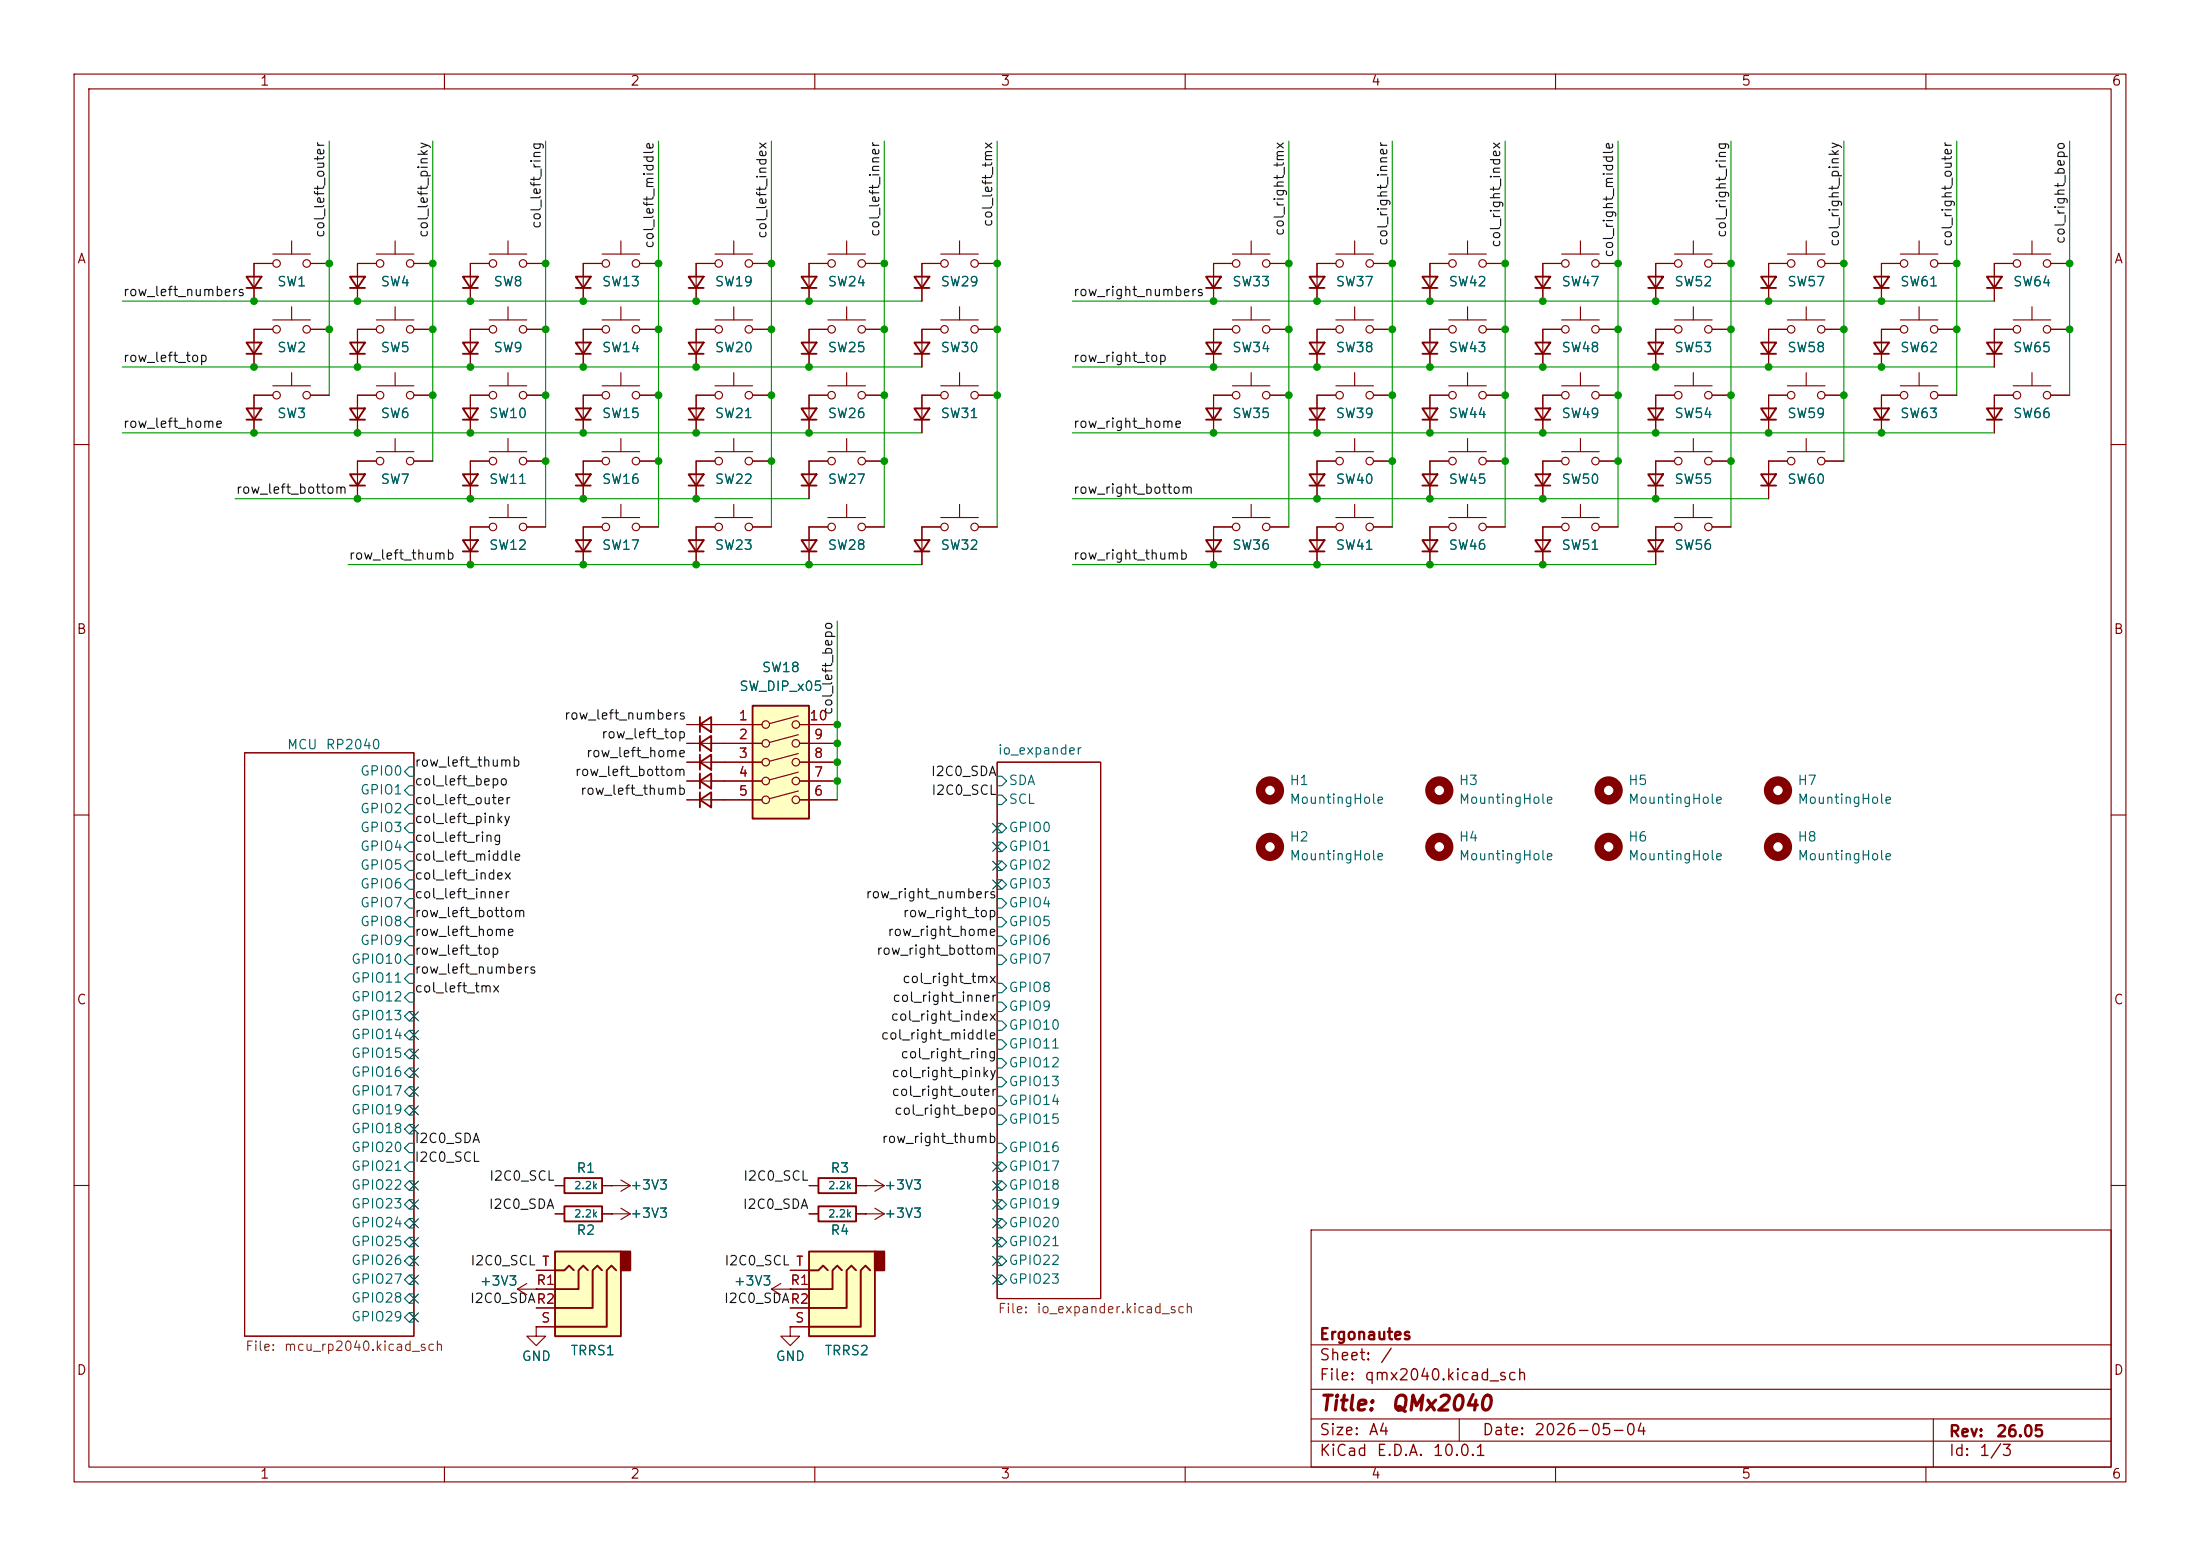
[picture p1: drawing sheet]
<svg xmlns="http://www.w3.org/2000/svg" width="297mm" height="210mm" viewBox="0 0 297 210" stroke-linecap="round" stroke-linejoin="round" font-family="sans-serif">
<g fill="none" stroke="#840000" stroke-width=".15">
<path d="M10 10h277v190h-277zM12 12h273v186h-273zM60 10v2M110 10v2M160 10v2M210 10v2M260 10v2M166.4 34.3h5M166.4 35.6h-2.6v5M168.9 32.5v1.8M171.4 35.6h2.6M180.3 35.6h-2.5v5"/>
<path d="M180.3 34.3h5.1M182.9 32.5v1.8M185.4 35.6h2.6M195.6 34.3h5.1M195.6 35.6h-2.6v5M198.1 32.5v1.8M200.7 35.6h2.5M210.8 35.6h-2.5v5M210.8 34.3h5.1M213.4 32.5v1.8M215.9 35.6h2.5M226.1 35.6h-2.6v5"/>
<path d="M226.1 34.3h5M228.6 32.5v1.8M231.1 35.6h2.6M238.8 35.6v5M254 35.6v5M269.2 35.6v5M34.3 44.5h2.5M36.8 43.2h5.1M36.8 52.1h5.1M36.8 53.3h-2.5v5.1M39.4 41.4v1.8M39.4 50.3v1.8"/>
<path d="M41.9 44.5h2.5M41.9 53.3h2.5M166.4 43.2h5M166.4 44.5h-2.6v5M168.9 41.4v1.8M171.4 44.5h2.6M180.3 44.5h-2.5v5M180.3 43.2h5.1M182.9 41.4v1.8M185.4 44.5h2.6M195.6 43.2h5.1M195.6 44.5h-2.6v5"/>
<path d="M198.1 41.4v1.8M200.7 44.5h2.5M208.3 53.3h2.5M210.8 44.5h-2.5v5M210.8 43.2h5.1M210.8 52.1h5.1M213.4 41.4v1.8M213.4 50.3v1.8M213.4 59.2v1.8M215.9 44.5h2.5M215.9 53.3h2.5M226.1 44.5h-2.6v5"/>
<path d="M226.1 53.3h-2.6v5.1M226.1 43.2h5M226.1 52.1h5M228.6 41.4v1.8M228.6 50.3v1.8M228.6 59.2v1.8M231.1 44.5h2.6M231.1 53.3h2.6M241.3 44.5h-2.5v5M241.3 53.3h-2.5v5.1M241.3 43.2h5.1M241.3 52.1h5.1"/>
<path d="M243.8 41.4v1.8M243.8 50.3v1.8M243.8 59.2v1.8M246.4 44.5h2.5M246.4 53.3h2.5M256.5 43.2h5.1M256.5 44.5h-2.5v5M256.5 52.1h5.1M256.5 53.3h-2.5v5.1M259.1 41.4v1.8M259.1 50.3v1.8M261.6 44.5h2.6"/>
<path d="M261.6 53.3h2.6M271.8 43.2h5.1M271.8 44.5h-2.6v5M271.8 52.1h5.1M271.8 53.3h-2.6v5.1M274.3 41.4v1.8M274.3 50.3v1.8M276.9 44.5h2.5M276.9 53.3h2.5M10 60h2M210.8 62.2h-2.5v5.1M210.8 71.1h-2.5v5.1"/>
<path d="M210.8 69.9h5.1M210.8 61h5.1M213.4 68.1v1.8M215.9 71.1h2.5M215.9 62.2h2.5M226.1 62.2h-2.6v5.1M226.1 71.1h-2.6v5.1M226.1 69.9h5M226.1 61h5M228.6 68.1v1.8M231.1 71.1h2.6M231.1 62.2h2.6"/>
<path d="M241.3 61h5.1M241.3 62.2h-2.5v5.1M246.4 62.2h2.5M285 60h2M10 110h2M33 101.6h22.9v78.7h-22.9zM92.7 105.4h5.1M134.6 102.9h14v72.4h-14zM285 110h2M83.8 159.3l1.3 .7M118.1 159.3l1.3 .7M10 160h2"/>
<path d="M74.9 160h1.3M74.9 163.8h1.3M81.3 160h3.8M81.3 163.8h3.8M82.5 160h.1M82.5 163.8h.1M83.8 163.1l1.3 .7M85.1 160l-1.3 .8M85.1 163.8l-1.3 .8M106.7 179.1v1.2h1.2l-1.2 1.3-1.3-1.3h1.3M106.7 179.1h.1M116.8 163.8h.1"/>
<path d="M116.8 160h.1M116.8 160h2.6M116.8 163.8h2.6M118.1 163.1l1.3 .7M119.4 163.8l-1.3 .8M119.4 160l-1.3 .8M177 166h108v32h-108zM285 160h2M60 198v2M110 198v2M160 198v2M177 194.5h108"/>
<path d="M177 191.5h108M177 187.5h108M177 181.5h108M197 191.5v3M210 198v2M260 198v2M261 191.5v6.5"/>
<circle cx="166.9" cy="35.6" r=".51"/>
<circle cx="170.9" cy="35.6" r=".51"/>
<circle cx="180.8" cy="35.6" r=".51"/>
<circle cx="184.9" cy="35.6" r=".51"/>
<circle cx="196.1" cy="35.6" r=".51"/>
<circle cx="200.2" cy="35.6" r=".51"/>
<circle cx="211.3" cy="35.6" r=".51"/>
<circle cx="215.4" cy="35.6" r=".51"/>
<circle cx="226.6" cy="35.6" r=".51"/>
<circle cx="230.6" cy="35.6" r=".51"/>
<circle cx="37.3" cy="44.5" r=".51"/>
<circle cx="37.3" cy="53.3" r=".51"/>
<circle cx="41.4" cy="44.5" r=".51"/>
<circle cx="41.4" cy="53.3" r=".51"/>
<circle cx="166.9" cy="44.5" r=".51"/>
<circle cx="170.9" cy="44.5" r=".51"/>
<circle cx="180.8" cy="44.5" r=".51"/>
<circle cx="184.9" cy="44.5" r=".51"/>
<circle cx="196.1" cy="44.5" r=".51"/>
<circle cx="200.2" cy="44.5" r=".51"/>
<circle cx="211.3" cy="53.3" r=".51"/>
<circle cx="211.3" cy="44.5" r=".51"/>
<circle cx="215.4" cy="44.5" r=".51"/>
<circle cx="215.4" cy="53.3" r=".51"/>
<circle cx="226.6" cy="44.5" r=".51"/>
<circle cx="226.6" cy="53.3" r=".51"/>
<circle cx="230.6" cy="44.5" r=".51"/>
<circle cx="230.6" cy="53.3" r=".51"/>
<circle cx="241.8" cy="53.3" r=".51"/>
<circle cx="241.8" cy="44.5" r=".51"/>
<circle cx="245.9" cy="53.3" r=".51"/>
<circle cx="245.9" cy="44.5" r=".51"/>
<circle cx="257" cy="53.3" r=".51"/>
<circle cx="257" cy="44.5" r=".51"/>
<circle cx="261.1" cy="53.3" r=".51"/>
<circle cx="261.1" cy="44.5" r=".51"/>
<circle cx="272.3" cy="53.3" r=".51"/>
<circle cx="272.3" cy="44.5" r=".51"/>
<circle cx="276.4" cy="53.3" r=".51"/>
<circle cx="276.4" cy="44.5" r=".51"/>
<circle cx="211.3" cy="71.1" r=".51"/>
<circle cx="211.3" cy="62.2" r=".51"/>
<circle cx="215.4" cy="71.1" r=".51"/>
<circle cx="215.4" cy="62.2" r=".51"/>
<circle cx="226.6" cy="71.1" r=".51"/>
<circle cx="226.6" cy="62.2" r=".51"/>
<circle cx="230.6" cy="62.2" r=".51"/>
<circle cx="230.6" cy="71.1" r=".51"/>
<circle cx="241.8" cy="62.2" r=".51"/>
<circle cx="245.9" cy="62.2" r=".51"/>
</g>
<g fill="none" stroke="#006464" stroke-width=".15">
<path d="M54.6 106.7l.6-.7h.7v1.3h-.7zM55.2 103.5h.7v1.3h-.7l-.6-.7zM55.2 108.6h.7v1.3h-.7l-.6-.7zM55.2 116.2h.7v1.3h-.7l-.6-.7zM55.2 118.7h.7v1.3h-.7l-.6-.6zM55.2 113.7h.7v1.2h-.7l-.6-.6zM55.2 111.1h.7v1.3h-.7l-.6-.6zM134.6 111.1h.7l.6 .7-.6 .6h-.7zM134.6 118.7h.7l.6 .7-.6 .6h-.7zM134.6 107.3h.7l.6 .7-.6 .6h-.7zM134.6 104.8h.7l.6 .6-.6 .6h-.7zM134.6 116.2h.7l.6 .6-.6 .7h-.7z"/>
<path d="M134.6 113.7h.7l.6 .6-.6 .6h-.7zM54.6 124.5l.6-.7h.7v1.3h-.7zM55.2 139.1h.7v1.2h-.7l-.6-.6zM55.2 131.4h.7v1.3h-.7l-.6-.6zM55.2 128.9h.7v1.3h-.7l-.6-.7zM55.2 126.4h.7v1.2h-.7l-.6-.6zM55.2 136.5h.7v1.3h-.7l-.6-.6zM55.2 134h.7v1.3h-.7l-.6-.7zM55.2 121.3h.7v1.3h-.7l-.6-.7zM134.6 132.7h.7l.6 .7-.6 .6h-.7zM134.6 128.9h.7l.6 .6-.6 .7h-.7zM134.6 135.3h.7l.6 .6-.6 .6h-.7z"/>
<path d="M134.6 121.3h.7l.6 .6-.6 .7h-.7zM134.6 137.8h.7l.6 .6-.6 .7h-.7zM134.6 123.8h.7l.6 .7-.6 .6h-.7zM134.6 126.4h.7l.6 .6-.6 .6h-.7zM55.2 159.4h.7v1.3h-.7l-.6-.7zM55.2 156.8h.7v1.3h-.7l-.6-.6zM55.2 141.6h.7v1.3h-.7l-.6-.7zM55.2 149.2h.7v1.3h-.7l-.6-.6zM55.2 154.3h.7v1.3h-.7l-.6-.7zM55.2 144.1h.7v1.3h-.7l-.6-.6zM55.2 146.7h.7v1.3h-.7l-.6-.7zM55.2 151.8h.7v1.2h-.7l-.6-.6z"/>
<path d="M134.6 148h.7l.6 .6-.6 .6h-.7zM134.6 150.5h.7l.6 .6-.6 .7h-.7zM134.6 159.4h.7l.6 .6-.6 .7h-.7zM134.6 142.9h.7l.6 .6-.6 .6h-.7zM134.6 140.3h.7l.6 .7-.6 .6h-.7zM134.6 154.3h.7l.6 .6-.6 .7h-.7zM134.6 145.4h.7l.6 .7-.6 .6h-.7zM134.6 156.8h.7l.6 .7-.6 .6h-.7zM55.2 172.1h.7v1.3h-.7l-.6-.7zM55.2 161.9h.7v1.3h-.7l-.6-.6zM55.2 174.6h.7v1.3h-.7l-.6-.6zM55.2 164.5h.7v1.2h-.7l-.6-.6z"/>
<path d="M55.2 169.5h.7v1.3h-.7l-.6-.6zM55.2 177.2h.7v1.2h-.7l-.6-.6zM55.2 167h.7v1.3h-.7l-.6-.7zM134.6 161.9h.7l.6 .7-.6 .6h-.7zM134.6 169.5h.7l.6 .7-.6 .6h-.7zM134.6 164.5h.7l.6 .6-.6 .6h-.7zM134.6 167h.7l.6 .6-.6 .7h-.7zM134.6 172.1h.7l.6 .6-.6 .7h-.7z"/>
</g>
<g fill="none" stroke="#840000" stroke-width=".25">
<path d="M162.8 37.3h2l-1 1.6zM162.8 38.9h2M176.8 37.3h2l-1 1.6zM176.8 38.9h2M192 37.3h2.1l-1.1 1.6zM192 38.9h2.1M207.3 37.3h2l-1 1.6zM207.3 38.9h2M222.5 37.3h2l-1 1.6zM222.5 38.9h2M237.7 37.3h2.1l-1 1.6zM237.7 38.9h2.1"/>
<path d="M253 37.3h2l-1 1.6zM253 38.9h2M268.2 37.3h2.1l-1.1 1.6zM268.2 38.9h2.1M33.3 55.1h2l-1 1.5zM33.3 56.6h2M162.8 46.2h2l-1 1.6zM162.8 47.8h2M176.8 46.2h2l-1 1.6zM176.8 47.8h2M192 46.2h2.1l-1.1 1.6zM192 47.8h2.1"/>
<path d="M207.3 46.2h2l-1 1.6zM207.3 47.8h2M222.5 55.1h2l-1 1.5zM222.5 46.2h2l-1 1.6zM222.5 47.8h2M222.5 56.6h2M237.7 46.2h2.1l-1 1.6zM237.7 55.1h2.1l-1 1.5zM237.7 47.8h2.1M237.7 56.6h2.1M253 46.2h2l-1 1.6zM253 55.1h2l-1 1.5z"/>
<path d="M253 47.8h2M253 56.6h2M268.2 46.2h2.1l-1.1 1.6zM268.2 55.1h2.1l-1.1 1.5zM268.2 47.8h2.1M268.2 56.6h2.1M207.3 72.9h2l-1 1.5zM207.3 64h2l-1 1.5zM207.3 65.5h2M207.3 74.4h2M222.5 64h2l-1 1.5zM222.5 72.9h2l-1 1.5z"/>
<path d="M222.5 65.5h2M222.5 74.4h2M237.7 64h2.1l-1 1.5zM237.7 65.5h2.1M94.5 105.4l1.5-1v2zM94.5 104.4v2M76.2 159h5.1v2h-5.1zM76.2 162.8h5.1v2h-5.1z"/>
</g>
<g fill="none" stroke="#840000" stroke-width="1.3">
<circle cx="217.2" cy="106.7" r="1.27"/>
<circle cx="217.2" cy="114.3" r="1.27"/>
<circle cx="240" cy="114.3" r="1.27"/>
<circle cx="240" cy="106.7" r="1.27"/>
</g>
<path d="M109.2 168.9h8.9v11.4h-8.9z" fill="#ffffc2"/>
<path d="M118.1 168.9h1.3v2.6h-1.3z" fill="#840000" stroke="#840000" stroke-width=".25"/>
<g fill="none" stroke="#840000" stroke-width=".25">
<path d="M94.5 97.8l1.5-1v2zM94.5 96.8v2M94.5 102.9l1.5-1v2zM94.5 108l1.5-1.1v2.1zM94.5 101.9v2M94.5 106.9v2.1M110.5 159h5.1v2h-5.1zM109.2 168.9h8.9v11.4h-8.9zM109.2 171.5h1.3l.6-.7 .7 .7M110.5 162.8h5.1v2h-5.1zM113.7 171.5l-.7-.7-.6 .7v2.5h-3.2M115.6 171.5l-.7-.7-.6 .7v5h-5.1"/>
<path d="M117.5 171.5l-.7-.7-.6 .7v7.6h-7"/>
</g>
<g fill="none" stroke="#840000" stroke-width=".15">
<path d="M92.7 97.8h5.1M92.7 102.9h5.1M92.7 108h5.1M72.4 179.1v1.2h1.3l-1.3 1.3-1.3-1.3h1.3M72.4 179.1h.1M104.1 174h5.1M104.1 174l1.3 .8M105.4 173.2l-1.3 .8M106.7 174h.1M106.7 176.5h2.5M106.7 179.1h2.5M106.7 171.5h2.5"/>
<path d="M109.2 163.8h1.3M109.2 160h1.3M115.6 163.8h1.2M115.6 160h1.2"/>
</g>
<path d="M101.6 95.3h7.6v15.2h-7.6z" fill="#ffffc2"/>
<g fill="none" stroke="#840000" stroke-width=".15">
<path d="M238.8 35.6h2.5M241.3 34.3h5.1M243.8 32.5v1.8M246.4 35.6h2.5M254 35.6h2.5M256.5 34.3h5.1M259.1 32.5v1.8M261.6 35.6h2.6M269.2 35.6h2.6M271.8 34.3h5.1M274.3 32.5v1.8M276.9 35.6h2.5"/>
<path d="M63.5 53.3h2.5M66 52.1h5.1M68.6 50.3v1.8M71.1 53.3h2.6M111.8 44.5h-2.6v5M111.8 53.3h-2.6v5.1M111.8 52.1h5M111.8 43.2h5M114.3 41.4v1.8M114.3 50.3v1.8M114.3 59.2v1.8M116.8 53.3h2.6"/>
<path d="M116.8 44.5h2.6M127 53.3h-2.5v5.1M127 52.1h5.1M129.5 50.3v1.8M132.1 53.3h2.5M166.4 52.1h5M166.4 53.3h-2.6v5.1M168.9 50.3v1.8M171.4 53.3h2.6M180.3 52.1h5.1M180.3 53.3h-2.5v5.1M182.9 50.3v1.8"/>
<path d="M182.9 59.2v1.8M185.4 53.3h2.6M195.6 52.1h5.1M195.6 53.3h-2.6v5.1M198.1 50.3v1.8M198.1 59.2v1.8M200.7 53.3h2.5M208.3 53.3v5.1M109.2 62.2h2.6M111.8 61h5M116.8 62.2h2.6M127 71.1h-2.5v5.1"/>
<path d="M127 69.9h5.1M129.5 68.1v1.8M132.1 71.1h2.5M166.4 69.9h5M166.4 71.1h-2.6v5.1M168.9 68.1v1.8M171.4 71.1h2.6M180.3 61h5.1M180.3 62.2h-2.5v5.1M180.3 69.9h5.1M180.3 71.1h-2.5v5.1M182.9 68.1v1.8"/>
<path d="M185.4 62.2h2.6M185.4 71.1h2.6M195.6 61h5.1M195.6 62.2h-2.6v5.1M195.6 69.9h5.1M195.6 71.1h-2.6v5.1M198.1 68.1v1.8M200.7 62.2h2.5M200.7 71.1h2.5M97.8 97.8h5.1M107.8 96.6l-3.9 1.1M107.8 99.2l-3.9 1"/>
<path d="M107.9 97.8h5.1M92.7 100.3h10.2M97.8 102.9h5.1M97.8 105.4h5.1M97.8 108h5.1M107.8 101.7l-3.9 1M107.8 104.2l-3.9 1.1M107.8 106.8l-3.9 1M107.9 100.3h5.1M107.9 102.9h5.1M107.9 105.4h5.1M107.9 108h5.1"/>
<circle cx="241.8" cy="35.6" r=".51"/>
<circle cx="245.9" cy="35.6" r=".51"/>
<circle cx="257" cy="35.6" r=".51"/>
<circle cx="261.1" cy="35.6" r=".51"/>
<circle cx="272.3" cy="35.6" r=".51"/>
<circle cx="276.4" cy="35.6" r=".51"/>
<circle cx="66.5" cy="53.3" r=".51"/>
<circle cx="70.6" cy="53.3" r=".51"/>
<circle cx="112.3" cy="44.5" r=".51"/>
<circle cx="112.3" cy="53.3" r=".51"/>
<circle cx="116.3" cy="44.5" r=".51"/>
<circle cx="116.3" cy="53.3" r=".51"/>
<circle cx="127.5" cy="53.3" r=".51"/>
<circle cx="131.6" cy="53.3" r=".51"/>
<circle cx="166.9" cy="53.3" r=".51"/>
<circle cx="170.9" cy="53.3" r=".51"/>
<circle cx="180.8" cy="53.3" r=".51"/>
<circle cx="184.9" cy="53.3" r=".51"/>
<circle cx="196.1" cy="53.3" r=".51"/>
<circle cx="200.2" cy="53.3" r=".51"/>
<circle cx="112.3" cy="62.2" r=".51"/>
<circle cx="116.3" cy="62.2" r=".51"/>
<circle cx="127.5" cy="71.1" r=".51"/>
<circle cx="131.6" cy="71.1" r=".51"/>
<circle cx="166.9" cy="71.1" r=".51"/>
<circle cx="170.9" cy="71.1" r=".51"/>
<circle cx="180.8" cy="62.2" r=".51"/>
<circle cx="180.8" cy="71.1" r=".51"/>
<circle cx="184.9" cy="62.2" r=".51"/>
<circle cx="184.9" cy="71.1" r=".51"/>
<circle cx="196.1" cy="62.2" r=".51"/>
<circle cx="196.1" cy="71.1" r=".51"/>
<circle cx="200.2" cy="71.1" r=".51"/>
<circle cx="200.2" cy="62.2" r=".51"/>
<circle cx="103.4" cy="97.8" r=".51"/>
<circle cx="107.4" cy="97.8" r=".51"/>
<circle cx="103.4" cy="105.4" r=".51"/>
<circle cx="103.4" cy="100.3" r=".51"/>
<circle cx="103.4" cy="108" r=".51"/>
<circle cx="103.4" cy="102.9" r=".51"/>
<circle cx="107.4" cy="102.9" r=".51"/>
<circle cx="107.4" cy="105.4" r=".51"/>
<circle cx="107.4" cy="108" r=".51"/>
<circle cx="107.4" cy="100.3" r=".51"/>
</g>
<g fill="none" stroke="#840000" stroke-width=".25">
<path d="M108.2 55.1h2l-1 1.5zM108.2 46.2h2l-1 1.6zM108.2 56.6h2M108.2 47.8h2M123.4 55.1h2.1l-1 1.5zM123.4 56.6h2.1M162.8 55.1h2l-1 1.5zM162.8 56.6h2M176.8 55.1h2l-1 1.5zM176.8 56.6h2M192 55.1h2.1l-1.1 1.5zM192 56.6h2.1"/>
<path d="M207.3 55.1h2l-1 1.5zM207.3 56.6h2M123.4 72.9h2.1l-1 1.5zM123.4 74.4h2.1M162.8 72.9h2l-1 1.5zM162.8 74.4h2M176.8 64h2l-1 1.5zM176.8 72.9h2l-1 1.5zM176.8 74.4h2M176.8 65.5h2M192 64h2.1l-1.1 1.5zM192 72.9h2.1l-1.1 1.5z"/>
<path d="M192 74.4h2.1M192 65.5h2.1M94.5 99.3v2M101.6 95.3h7.6v15.2h-7.6zM94.5 100.3l1.5-1v2z"/>
</g>
<g fill="none" stroke="#840000" stroke-width="1.3">
<circle cx="171.4" cy="114.3" r="1.27"/>
<circle cx="171.4" cy="106.7" r="1.27"/>
<circle cx="194.3" cy="106.7" r="1.27"/>
<circle cx="194.3" cy="114.3" r="1.27"/>
</g>
<path d="M74.9 168.9h8.9v11.4h-8.9z" fill="#ffffc2"/>
<path d="M83.8 168.9h1.3v2.6h-1.3z" fill="#840000" stroke="#840000" stroke-width=".25"/>
<g fill="none" stroke="#840000" stroke-width=".25">
<path d="M33.3 37.3h2l-1 1.6zM33.3 38.9h2M47.2 37.3h2.1l-1 1.6zM47.2 38.9h2.1M62.5 37.3h2l-1 1.6zM62.5 38.9h2M77.7 37.3h2.1l-1.1 1.6zM77.7 38.9h2.1M93 37.3h2l-1 1.6zM93 38.9h2M108.2 37.3h2l-1 1.6zM108.2 38.9h2"/>
<path d="M123.4 37.3h2.1l-1 1.6zM123.4 38.9h2.1M33.3 46.2h2l-1 1.6zM33.3 47.8h2M47.2 46.2h2.1l-1 1.6zM47.2 55.1h2.1l-1 1.5zM47.2 47.8h2.1M47.2 56.6h2.1M62.5 46.2h2l-1 1.6zM62.5 55.1h2l-1 1.5zM62.5 47.8h2M62.5 56.6h2"/>
<path d="M77.7 55.1h2.1l-1.1 1.5zM77.7 46.2h2.1l-1.1 1.6zM77.7 47.8h2.1M77.7 56.6h2.1M93 55.1h2l-1 1.5zM93 46.2h2l-1 1.6zM93 47.8h2M93 56.6h2M123.4 46.2h2.1l-1 1.6zM123.4 47.8h2.1M47.2 64h2.1l-1 1.5zM47.2 65.5h2.1"/>
<path d="M62.5 72.9h2l-1 1.5zM62.5 64h2l-1 1.5zM62.5 74.4h2M62.5 65.5h2M77.7 72.9h2.1l-1.1 1.5zM77.7 64h2.1l-1.1 1.5zM77.7 74.4h2.1M77.7 65.5h2.1M93 64h2l-1 1.5zM93 72.9h2l-1 1.5zM93 74.4h2M93 65.5h2"/>
<path d="M108.2 72.9h2l-1 1.5zM108.2 64h2l-1 1.5zM108.2 74.4h2M108.2 65.5h2M74.9 168.9h8.9v11.4h-8.9zM74.9 171.5h1.3l.6-.7 .7 .7M79.4 171.5l-.7-.7-.6 .7v2.5h-3.2M81.3 171.5l-.7-.7-.6 .7v5h-5.1M83.2 171.5l-.7-.7-.6 .7v7.6h-7"/>
</g>
<g fill="none" stroke="#840000" stroke-width=".15">
<path d="M36.8 34.3h5.1M36.8 35.6h-2.5v5M39.4 32.5v1.8M41.9 35.6h2.5M50.8 35.6h-2.5v5M50.8 34.3h5.1M53.3 32.5v1.8M55.9 35.6h2.5M66 35.6h-2.5v5M66 34.3h5.1M68.6 32.5v1.8M71.1 35.6h2.6"/>
<path d="M81.3 34.3h5.1M81.3 35.6h-2.6v5M83.8 32.5v1.8M86.4 35.6h2.5M96.5 34.3h5.1M96.5 35.6h-2.5v5M99.1 32.5v1.8M101.6 35.6h2.5M111.8 34.3h5M111.8 35.6h-2.6v5M114.3 32.5v1.8M116.8 35.6h2.6"/>
<path d="M127 34.3h5.1M127 35.6h-2.5v5M129.5 32.5v1.8M132.1 35.6h2.5M163.8 38.9v1.7M166.4 35.6h-2.6v1.7M171.4 35.6h2.6M177.8 38.9v1.7M180.3 35.6h-2.5v1.7M185.4 35.6h2.6M193 38.9v1.7M195.6 35.6h-2.6v1.7"/>
<path d="M200.7 35.6h2.5M208.3 38.9v1.7M210.8 35.6h-2.5v1.7M215.9 35.6h2.5M223.5 38.9v1.7M226.1 35.6h-2.6v1.7M231.1 35.6h2.6M238.8 38.9v1.7M241.3 35.6h-2.5v1.7M246.4 35.6h2.5M254 38.9v1.7M256.5 35.6h-2.5v1.7"/>
<path d="M261.6 35.6h2.6M269.2 38.9v1.7M271.8 35.6h-2.6v1.7M276.9 35.6h2.5M34.3 56.6v1.8M36.8 53.3h-2.5v1.8M36.8 44.5h-2.5v5M41.9 53.3h2.5M41.9 44.5h2.5M50.8 52.1h5.1M50.8 53.3h-2.5v5.1M50.8 43.2h5.1"/>
<path d="M50.8 44.5h-2.5v5M53.3 41.4v1.8M53.3 50.3v1.8M53.3 59.2v1.8M55.9 53.3h2.5M55.9 44.5h2.5M66 53.3h-2.5v5.1M66 43.2h5.1M66 44.5h-2.5v5M68.6 41.4v1.8M68.6 59.2v1.8M71.1 53.3h2.6"/>
<path d="M71.1 44.5h2.6M81.3 52.1h5.1M81.3 53.3h-2.6v5.1M81.3 43.2h5.1M81.3 44.5h-2.6v5M83.8 41.4v1.8M83.8 50.3v1.8M83.8 59.2v1.8M86.4 53.3h2.5M86.4 44.5h2.5M96.5 52.1h5.1M96.5 53.3h-2.5v5.1"/>
<path d="M96.5 43.2h5.1M96.5 44.5h-2.5v5M99.1 41.4v1.8M99.1 50.3v1.8M99.1 59.2v1.8M101.6 53.3h2.5M101.6 44.5h2.5M109.2 47.8v1.7M109.2 56.6v1.8M111.8 53.3h-2.6v1.8M111.8 44.5h-2.6v1.7M116.8 53.3h2.6"/>
<path d="M116.8 44.5h2.6M124.5 56.6v1.8M127 53.3h-2.5v1.8M127 43.2h5.1M127 44.5h-2.5v5M129.5 41.4v1.8M132.1 53.3h2.5M132.1 44.5h2.5M163.8 47.8v1.7M163.8 56.6v1.8M166.4 53.3h-2.6v1.8M166.4 44.5h-2.6v1.7"/>
<path d="M171.4 53.3h2.6M171.4 44.5h2.6M177.8 47.8v1.7M177.8 56.6v1.8M180.3 53.3h-2.5v1.8M180.3 44.5h-2.5v1.7M185.4 53.3h2.6M185.4 44.5h2.6M193 47.8v1.7M193 56.6v1.8M195.6 53.3h-2.6v1.8M195.6 44.5h-2.6v1.7"/>
<path d="M200.7 53.3h2.5M200.7 44.5h2.5M208.3 47.8v1.7M208.3 56.6v1.8M210.8 53.3h-2.5v1.8M210.8 44.5h-2.5v1.7M215.9 53.3h2.5M215.9 44.5h2.5M223.5 47.8v1.7M223.5 56.6v1.8M226.1 53.3h-2.6v1.8M226.1 44.5h-2.6v1.7"/>
<path d="M231.1 53.3h2.6M231.1 44.5h2.6M238.8 47.8v1.7M238.8 56.6v1.8M241.3 53.3h-2.5v1.8M241.3 44.5h-2.5v1.7M246.4 53.3h2.5M246.4 44.5h2.5M254 47.8v1.7M254 56.6v1.8M256.5 53.3h-2.5v1.8M256.5 44.5h-2.5v1.7"/>
<path d="M261.6 53.3h2.6M261.6 44.5h2.6M269.2 47.8v1.7M269.2 56.6v1.8M271.8 53.3h-2.6v1.8M271.8 44.5h-2.6v1.7M276.9 53.3h2.5M276.9 44.5h2.5M50.8 61h5.1M50.8 62.2h-2.5v5.1M55.9 62.2h2.5M66 61h5.1"/>
<path d="M66 62.2h-2.5v5.1M66 69.9h5.1M66 71.1h-2.5v5.1M68.6 68.1v1.8M71.1 62.2h2.6M71.1 71.1h2.6M81.3 61h5.1M81.3 62.2h-2.6v5.1M81.3 69.9h5.1M81.3 71.1h-2.6v5.1M83.8 68.1v1.8M86.4 62.2h2.5"/>
<path d="M86.4 71.1h2.5M96.5 61h5.1M96.5 62.2h-2.5v5.1M96.5 69.9h5.1M96.5 71.1h-2.5v5.1M99.1 68.1v1.8M101.6 62.2h2.5M101.6 71.1h2.5M111.8 62.2h-2.6v5.1M111.8 69.9h5M111.8 71.1h-2.6v5.1M114.3 68.1v1.8"/>
<path d="M116.8 62.2h2.6M116.8 71.1h2.6M124.5 74.4v1.8M127 71.1h-2.5v1.8M132.1 71.1h2.5M163.8 74.4v1.8M166.4 71.1h-2.6v1.8M171.4 71.1h2.6M177.8 65.5v1.8M177.8 74.4v1.8M180.3 62.2h-2.5v1.8M180.3 71.1h-2.5v1.8"/>
<path d="M185.4 62.2h2.6M185.4 71.1h2.6M193 65.5v1.8M193 74.4v1.8M195.6 62.2h-2.6v1.8M195.6 71.1h-2.6v1.8M200.7 62.2h2.5M200.7 71.1h2.5M208.3 65.5v1.8M208.3 74.4v1.8M210.8 62.2h-2.5v1.8M210.8 71.1h-2.5v1.8"/>
<path d="M215.9 62.2h2.5M215.9 71.1h2.5M223.5 65.5v1.8M223.5 74.4v1.8M226.1 62.2h-2.6v1.8M226.1 71.1h-2.6v1.8M231.1 62.2h2.6M231.1 71.1h2.6M238.8 65.5v1.8M241.3 62.2h-2.5v1.8M246.4 62.2h2.5M92.7 97.8h1.8"/>
<path d="M96 97.8h6.9M107.9 97.8h5.1M92.7 102.9h1.8M92.7 105.4h1.8M92.7 108h1.8M92.7 100.3h1.8M96 102.9h6.9M96 105.4h6.9M96 108h6.9M96 100.3h6.9M107.9 102.9h5.1M107.9 105.4h5.1"/>
<path d="M107.9 108h5.1M107.9 100.3h5.1M69.8 174h5.1M69.8 174l1.3 .8M71.1 173.2l-1.3 .8M72.4 174h.1M72.4 179.1h.1M72.4 176.5h2.5M72.4 179.1h2.5M72.4 171.5h2.5M74.9 163.8h1.3M74.9 160h1.3"/>
<path d="M81.3 163.8h1.2M81.3 160h1.2M82.5 160h.1M82.5 163.8h.1M106.7 179.1h.1M106.7 174h.1M106.7 174h2.5M106.7 176.5h2.5M106.7 179.1h2.5M106.7 171.5h2.5M109.2 163.8h1.3M109.2 160h1.3"/>
<path d="M115.6 163.8h1.2M115.6 160h1.2M116.8 163.8h.1M116.8 160h.1"/>
<circle cx="37.3" cy="35.6" r=".51"/>
<circle cx="41.4" cy="35.6" r=".51"/>
<circle cx="51.3" cy="35.6" r=".51"/>
<circle cx="55.4" cy="35.6" r=".51"/>
<circle cx="66.5" cy="35.6" r=".51"/>
<circle cx="70.6" cy="35.6" r=".51"/>
<circle cx="81.8" cy="35.6" r=".51"/>
<circle cx="85.9" cy="35.6" r=".51"/>
<circle cx="97" cy="35.6" r=".51"/>
<circle cx="101.1" cy="35.6" r=".51"/>
<circle cx="112.3" cy="35.6" r=".51"/>
<circle cx="116.3" cy="35.6" r=".51"/>
<circle cx="127.5" cy="35.6" r=".51"/>
<circle cx="131.6" cy="35.6" r=".51"/>
<circle cx="51.3" cy="44.5" r=".51"/>
<circle cx="51.3" cy="53.3" r=".51"/>
<circle cx="55.4" cy="53.3" r=".51"/>
<circle cx="55.4" cy="44.5" r=".51"/>
<circle cx="66.5" cy="44.5" r=".51"/>
<circle cx="70.6" cy="44.5" r=".51"/>
<circle cx="81.8" cy="53.3" r=".51"/>
<circle cx="81.8" cy="44.5" r=".51"/>
<circle cx="85.9" cy="53.3" r=".51"/>
<circle cx="85.9" cy="44.5" r=".51"/>
<circle cx="97" cy="53.3" r=".51"/>
<circle cx="97" cy="44.5" r=".51"/>
<circle cx="101.1" cy="44.5" r=".51"/>
<circle cx="101.1" cy="53.3" r=".51"/>
<circle cx="127.5" cy="44.5" r=".51"/>
<circle cx="131.6" cy="44.5" r=".51"/>
<circle cx="51.3" cy="62.2" r=".51"/>
<circle cx="55.4" cy="62.2" r=".51"/>
<circle cx="66.5" cy="71.1" r=".51"/>
<circle cx="66.5" cy="62.2" r=".51"/>
<circle cx="70.6" cy="71.1" r=".51"/>
<circle cx="70.6" cy="62.2" r=".51"/>
<circle cx="81.8" cy="71.1" r=".51"/>
<circle cx="81.8" cy="62.2" r=".51"/>
<circle cx="85.9" cy="71.1" r=".51"/>
<circle cx="85.9" cy="62.2" r=".51"/>
<circle cx="97" cy="62.2" r=".51"/>
<circle cx="97" cy="71.1" r=".51"/>
<circle cx="101.1" cy="62.2" r=".51"/>
<circle cx="101.1" cy="71.1" r=".51"/>
<circle cx="112.3" cy="71.1" r=".51"/>
<circle cx="116.3" cy="71.1" r=".51"/>
</g>
<g fill="none" stroke="#009600" stroke-width=".15">
<path d="M44.4 19.1v34.2M58.4 19.1v43.1M73.7 19.1v52M88.9 19.1v52M104.1 19.1v52M119.4 19.1v52M134.6 19.1v52M174 19.1v52M188 19.1v52M203.2 19.1v52M218.4 19.1v52M233.7 19.1v52"/>
<path d="M248.9 19.1v43.1M264.2 19.1v34.2M279.4 19.1v34.2M16.5 58.4h108M16.5 49.5h108M16.5 40.6h108M144.8 58.4h124.4M144.8 49.5h124.4M144.8 40.6h124.4M31.7 67.3h77.5M47 76.2h77.5M144.8 67.3h94"/>
<path d="M144.8 76.2h78.7M113 83.8v24.2"/>
</g>
<g fill="none" stroke="#000084" stroke-width=".15">
<path d="M134 116.2l1.2 1.2M134 113.7l1.2 1.2M134 118.8l1.2 1.2M134 111.2l1.2 1.2M135.2 116.2l-1.2 1.2M135.2 113.7l-1.2 1.2M135.2 118.8l-1.2 1.2M135.2 111.2l-1.2 1.2M55.3 139.1l1.2 1.2M55.3 136.6l1.2 1.2M56.5 139.1l-1.2 1.2M56.5 136.6l-1.2 1.2"/>
<path d="M55.3 146.7l1.2 1.2M55.3 144.2l1.2 1.2M55.3 141.6l1.2 1.2M55.3 149.3l1.2 1.2M55.3 159.4l1.2 1.2M55.3 151.8l1.2 1.2M56.5 146.7l-1.2 1.2M56.5 144.2l-1.2 1.2M56.5 141.6l-1.2 1.2M56.5 149.3l-1.2 1.2M56.5 159.4l-1.2 1.2M56.5 151.8l-1.2 1.2"/>
<path d="M134 156.9l1.2 1.2M134 159.4l1.2 1.2M135.2 156.9l-1.2 1.2M135.2 159.4l-1.2 1.2M55.3 164.5l1.2 1.2M55.3 162l1.2 1.2M55.3 172.1l1.2 1.2M55.3 167l1.2 1.2M55.3 169.6l1.2 1.2M55.3 174.7l1.2 1.2M55.3 177.2l1.2 1.2M56.5 164.5l-1.2 1.2"/>
<path d="M56.5 162l-1.2 1.2M56.5 172.1l-1.2 1.2M56.5 167l-1.2 1.2M56.5 169.6l-1.2 1.2M56.5 174.7l-1.2 1.2M56.5 177.2l-1.2 1.2M134 164.5l1.2 1.2M134 162l1.2 1.2M134 169.6l1.2 1.2M134 172.1l1.2 1.2M134 167l1.2 1.2M135.2 164.5l-1.2 1.2"/>
<path d="M135.2 162l-1.2 1.2M135.2 169.6l-1.2 1.2M135.2 172.1l-1.2 1.2M135.2 167l-1.2 1.2"/>
</g>
<g fill="#009600" stroke="#009600" stroke-width=".14">
<circle cx="63.5" cy="49.5" r=".46"/>
<circle cx="58.4" cy="53.3" r=".46"/>
<circle cx="73.7" cy="53.3" r=".46"/>
<circle cx="73.7" cy="62.2" r=".46"/>
<circle cx="78.7" cy="58.4" r=".46"/>
<circle cx="94" cy="76.2" r=".46"/>
<circle cx="88.9" cy="62.2" r=".46"/>
<circle cx="78.7" cy="76.2" r=".46"/>
<circle cx="78.7" cy="67.3" r=".46"/>
<circle cx="88.9" cy="53.3" r=".46"/>
<circle cx="94" cy="67.3" r=".46"/>
<circle cx="58.4" cy="35.6" r=".46"/>
<circle cx="63.5" cy="40.6" r=".46"/>
<circle cx="48.3" cy="58.4" r=".46"/>
<circle cx="48.3" cy="67.3" r=".46"/>
<circle cx="58.4" cy="44.5" r=".46"/>
<circle cx="48.3" cy="49.5" r=".46"/>
<circle cx="48.3" cy="40.6" r=".46"/>
<circle cx="73.7" cy="35.6" r=".46"/>
<circle cx="78.7" cy="40.6" r=".46"/>
<circle cx="78.7" cy="49.5" r=".46"/>
<circle cx="88.9" cy="44.5" r=".46"/>
<circle cx="94" cy="40.6" r=".46"/>
<circle cx="63.5" cy="67.3" r=".46"/>
<circle cx="63.5" cy="58.4" r=".46"/>
<circle cx="63.5" cy="76.2" r=".46"/>
<circle cx="88.9" cy="35.6" r=".46"/>
<circle cx="73.7" cy="44.5" r=".46"/>
<circle cx="119.4" cy="35.6" r=".46"/>
<circle cx="134.6" cy="35.6" r=".46"/>
<circle cx="104.1" cy="35.6" r=".46"/>
<circle cx="134.6" cy="44.5" r=".46"/>
<circle cx="104.1" cy="44.5" r=".46"/>
<circle cx="134.6" cy="53.3" r=".46"/>
<circle cx="34.3" cy="58.4" r=".46"/>
<circle cx="34.3" cy="49.5" r=".46"/>
<circle cx="44.4" cy="35.6" r=".46"/>
<circle cx="34.3" cy="40.6" r=".46"/>
<circle cx="44.4" cy="44.5" r=".46"/>
<circle cx="218.4" cy="44.5" r=".46"/>
<circle cx="223.5" cy="40.6" r=".46"/>
<circle cx="218.4" cy="35.6" r=".46"/>
<circle cx="238.8" cy="40.6" r=".46"/>
<circle cx="233.7" cy="44.5" r=".46"/>
<circle cx="233.7" cy="35.6" r=".46"/>
<circle cx="218.4" cy="53.3" r=".46"/>
<circle cx="223.5" cy="49.5" r=".46"/>
<circle cx="223.5" cy="58.4" r=".46"/>
<circle cx="233.7" cy="53.3" r=".46"/>
<circle cx="238.8" cy="49.5" r=".46"/>
<circle cx="208.3" cy="40.6" r=".46"/>
<circle cx="203.2" cy="44.5" r=".46"/>
<circle cx="208.3" cy="49.5" r=".46"/>
<circle cx="203.2" cy="35.6" r=".46"/>
<circle cx="193" cy="40.6" r=".46"/>
<circle cx="188" cy="35.6" r=".46"/>
<circle cx="193" cy="49.5" r=".46"/>
<circle cx="203.2" cy="53.3" r=".46"/>
<circle cx="174" cy="35.6" r=".46"/>
<circle cx="174" cy="44.5" r=".46"/>
<circle cx="188" cy="44.5" r=".46"/>
<circle cx="177.8" cy="40.6" r=".46"/>
<circle cx="208.3" cy="76.2" r=".46"/>
<circle cx="208.3" cy="67.3" r=".46"/>
<circle cx="208.3" cy="58.4" r=".46"/>
<circle cx="223.5" cy="67.3" r=".46"/>
<circle cx="238.8" cy="58.4" r=".46"/>
<circle cx="233.7" cy="62.2" r=".46"/>
<circle cx="218.4" cy="62.2" r=".46"/>
<circle cx="248.9" cy="44.5" r=".46"/>
<circle cx="264.2" cy="44.5" r=".46"/>
<circle cx="279.4" cy="35.6" r=".46"/>
<circle cx="254" cy="58.4" r=".46"/>
<circle cx="254" cy="49.5" r=".46"/>
<circle cx="248.9" cy="53.3" r=".46"/>
<circle cx="279.4" cy="44.5" r=".46"/>
<circle cx="254" cy="40.6" r=".46"/>
<circle cx="248.9" cy="35.6" r=".46"/>
<circle cx="264.2" cy="35.6" r=".46"/>
<circle cx="188" cy="53.3" r=".46"/>
<circle cx="177.8" cy="49.5" r=".46"/>
<circle cx="174" cy="53.3" r=".46"/>
<circle cx="193" cy="76.2" r=".46"/>
<circle cx="188" cy="62.2" r=".46"/>
<circle cx="193" cy="67.3" r=".46"/>
<circle cx="203.2" cy="62.2" r=".46"/>
<circle cx="193" cy="58.4" r=".46"/>
<circle cx="163.8" cy="58.4" r=".46"/>
<circle cx="163.8" cy="49.5" r=".46"/>
<circle cx="163.8" cy="40.6" r=".46"/>
<circle cx="163.8" cy="76.2" r=".46"/>
<circle cx="177.8" cy="76.2" r=".46"/>
<circle cx="177.8" cy="58.4" r=".46"/>
<circle cx="177.8" cy="67.3" r=".46"/>
<circle cx="109.2" cy="76.2" r=".46"/>
<circle cx="113" cy="97.8" r=".46"/>
<circle cx="94" cy="58.4" r=".46"/>
<circle cx="104.1" cy="62.2" r=".46"/>
<circle cx="113" cy="105.4" r=".46"/>
<circle cx="113" cy="102.9" r=".46"/>
<circle cx="113" cy="100.3" r=".46"/>
<circle cx="104.1" cy="53.3" r=".46"/>
<circle cx="119.4" cy="62.2" r=".46"/>
<circle cx="94" cy="49.5" r=".46"/>
<circle cx="109.2" cy="58.4" r=".46"/>
<circle cx="109.2" cy="40.6" r=".46"/>
<circle cx="119.4" cy="53.3" r=".46"/>
<circle cx="119.4" cy="44.5" r=".46"/>
<circle cx="109.2" cy="49.5" r=".46"/>
</g>
<g font-size="2" fill="#840000">
<text x="178" y="190.9">Title:</text>
<text x="187.7" y="190.9">QMx2040</text>
</g>
<g font-size="1.5" fill="#840000">
<text x="178" y="184">Sheet:</text>
<text x="178" y="181.2">Ergonautes</text>
<text x="186.2" y="184">/</text>
<text x="178" y="186.7">File:</text>
<text x="184.1" y="186.7">qmx2040.kicad_sch</text>
<text x="178" y="196.9">KiCad</text>
<text x="178" y="194.1">Size:</text>
<text x="184.7" y="194.1">A4</text>
<text x="185.7" y="196.9">E.D.A.</text>
<text x="193.3" y="196.9">10.0.1</text>
<text x="200" y="194.1">Date:</text>
<text x="207" y="194.1">2026-05-04</text>
<text x="263" y="194.3">Rev:</text>
<text x="263" y="196.9">Id:</text>
<text x="267.1" y="196.9">1/3</text>
<text x="269.4" y="194.3">26.05</text>
</g>
<g font-size="1.3" fill="#840000">
<text x="35" y="11.9">1</text>
<text x="85" y="11.9">2</text>
<text x="135" y="11.9">3</text>
<text x="185" y="11.9">4</text>
<text x="235" y="11.9">5</text>
<text x="285" y="11.9">6</text>
<text x="10.3" y="35.9">A</text>
<text x="285.3" y="35.9">A</text>
<text x="10.3" y="85.9">B</text>
<text x="285.3" y="85.9">B</text>
<text x="10.3" y="135.9">C</text>
<text x="285.3" y="135.9">C</text>
<text x="10.3" y="185.9">D</text>
<text x="285.3" y="185.9">D</text>
<text x="35" y="199.9">1</text>
<text x="85" y="199.9">2</text>
<text x="135" y="199.9">3</text>
<text x="185" y="199.9">4</text>
<text x="235" y="199.9">5</text>
<text x="285" y="199.9">6</text>
</g>
<g font-size="1.3" fill="#0f0f0f">
<text x="44.1" y="32.2" transform="rotate(-90 44.1 32.2)">col_left_outer</text>
<text x="58.1" y="32.2" transform="rotate(-90 58.1 32.2)">col_left_pinky</text>
<text x="73.3" y="31" transform="rotate(-90 73.3 31)">col_left_ring</text>
<text x="88.6" y="33.6" transform="rotate(-90 88.6 33.6)">col_left_middle</text>
<text x="103.8" y="32.3" transform="rotate(-90 103.8 32.3)">col_left_index</text>
<text x="119" y="32.1" transform="rotate(-90 119 32.1)">col_left_inner</text>
<text x="134.3" y="30.7" transform="rotate(-90 134.3 30.7)">col_left_tmx</text>
<text x="173.6" y="32" transform="rotate(-90 173.6 32)">col_right_tmx</text>
<text x="187.6" y="33.3" transform="rotate(-90 187.6 33.3)">col_right_inner</text>
<text x="202.9" y="33.5" transform="rotate(-90 202.9 33.5)">col_right_index</text>
<text x="218.1" y="34.9" transform="rotate(-90 218.1 34.9)">col_right_middle</text>
<text x="233.3" y="32.2" transform="rotate(-90 233.3 32.2)">col_right_ring</text>
<text x="248.6" y="33.4" transform="rotate(-90 248.6 33.4)">col_right_pinky</text>
<text x="263.8" y="33.4" transform="rotate(-90 263.8 33.4)">col_right_outer</text>
<text x="279.1" y="33" transform="rotate(-90 279.1 33)">col_right_bepo</text>
<text x="16.5" y="40.3">row_left_numbers</text>
<text x="144.8" y="40.3">row_right_numbers</text>
<text x="16.5" y="49.2">row_left_top</text>
<text x="144.8" y="49.2">row_right_top</text>
<text x="16.5" y="58.1">row_left_home</text>
<text x="144.8" y="58.1">row_right_home</text>
<text x="31.7" y="67">row_left_bottom</text>
<text x="144.8" y="67">row_right_bottom</text>
<text x="47" y="75.9">row_left_thumb</text>
<text x="144.8" y="75.9">row_right_thumb</text>
<text x="76.1" y="97.4">row_left_numbers</text>
<text x="81.1" y="100">row_left_top</text>
<text x="112.7" y="96.6" transform="rotate(-90 112.7 96.6)">col_left_bepo</text>
<text x="55.9" y="103.8">row_left_thumb</text>
<text x="55.9" y="106.3">col_left_bepo</text>
<text x="77.5" y="105.1">row_left_bottom</text>
<text x="78.2" y="107.6">row_left_thumb</text>
<text x="79" y="102.5">row_left_home</text>
<text x="125.6" y="105.1">I2C0_SDA</text>
<text x="125.6" y="107.6">I2C0_SCL</text>
<text x="55.9" y="111.4">col_left_pinky</text>
<text x="55.9" y="114">col_left_ring</text>
<text x="55.9" y="108.9">col_left_outer</text>
<text x="55.9" y="119">col_left_index</text>
<text x="55.9" y="116.5">col_left_middle</text>
<text x="55.9" y="124.1">row_left_bottom</text>
<text x="55.9" y="121.6">col_left_inner</text>
<text x="116.8" y="121.6">row_right_numbers</text>
<text x="121.8" y="124.1">row_right_top</text>
<text x="55.9" y="126.7">row_left_home</text>
<text x="55.9" y="129.2">row_left_top</text>
<text x="55.9" y="131.7">row_left_numbers</text>
<text x="118.2" y="129.2">row_right_bottom</text>
<text x="119.7" y="126.7">row_right_home</text>
<text x="55.9" y="134.3">col_left_tmx</text>
<text x="120.4" y="135.5">col_right_inner</text>
<text x="121.7" y="133">col_right_tmx</text>
<text x="118.8" y="140.6">col_right_middle</text>
<text x="120.1" y="138.1">col_right_index</text>
<text x="121.5" y="143.2">col_right_ring</text>
<text x="120.3" y="148.2">col_right_outer</text>
<text x="120.3" y="145.7">col_right_pinky</text>
<text x="55.9" y="154.6">I2C0_SDA</text>
<text x="118.9" y="154.6">row_right_thumb</text>
<text x="120.6" y="150.8">col_right_bepo</text>
<text x="55.9" y="157.1">I2C0_SCL</text>
<text x="66" y="159.7">I2C0_SCL</text>
<text x="100.2" y="159.7">I2C0_SCL</text>
<text x="65.9" y="163.5">I2C0_SDA</text>
<text x="100.2" y="163.5">I2C0_SDA</text>
<text x="63.4" y="171.1">I2C0_SCL T</text>
<text x="97.7" y="171.1">I2C0_SCL T</text>
<text x="63.4" y="176.2">I2C0_SDAR2</text>
<text x="97.6" y="176.2">I2C0_SDAR2</text>
</g>
<g font-size="1.3" fill="#006464">
<text x="37.3" y="39">SW1</text>
<text x="51.3" y="39">SW4</text>
<text x="66.5" y="39">SW8</text>
<text x="81.2" y="39">SW13</text>
<text x="96.4" y="39">SW19</text>
<text x="111.7" y="39">SW24</text>
<text x="126.9" y="39">SW29</text>
<text x="166.3" y="39">SW33</text>
<text x="180.2" y="39">SW37</text>
<text x="195.5" y="39">SW42</text>
<text x="210.7" y="39">SW47</text>
<text x="226" y="39">SW52</text>
<text x="241.2" y="39">SW57</text>
<text x="256.4" y="39">SW61</text>
<text x="271.7" y="39">SW64</text>
<text x="37.3" y="47.9">SW2</text>
<text x="51.3" y="47.9">SW5</text>
<text x="66.5" y="47.9">SW9</text>
<text x="81.2" y="47.9">SW14</text>
<text x="96.4" y="47.9">SW20</text>
<text x="111.7" y="47.9">SW25</text>
<text x="126.9" y="47.9">SW30</text>
<text x="166.3" y="47.9">SW34</text>
<text x="180.2" y="47.9">SW38</text>
<text x="195.5" y="47.9">SW43</text>
<text x="210.7" y="47.9">SW48</text>
<text x="226" y="47.9">SW53</text>
<text x="241.2" y="47.9">SW58</text>
<text x="256.4" y="47.9">SW62</text>
<text x="271.7" y="47.9">SW65</text>
<text x="37.3" y="56.7">SW3</text>
<text x="51.3" y="56.7">SW6</text>
<text x="65.9" y="56.7">SW10</text>
<text x="81.2" y="56.7">SW15</text>
<text x="96.4" y="56.7">SW21</text>
<text x="111.7" y="56.7">SW26</text>
<text x="126.9" y="56.7">SW31</text>
<text x="166.3" y="56.7">SW35</text>
<text x="180.2" y="56.7">SW39</text>
<text x="195.5" y="56.7">SW44</text>
<text x="210.7" y="56.7">SW49</text>
<text x="226" y="56.7">SW54</text>
<text x="241.2" y="56.7">SW59</text>
<text x="256.4" y="56.7">SW63</text>
<text x="271.7" y="56.7">SW66</text>
<text x="51.3" y="65.6">SW7</text>
<text x="65.9" y="65.6">SW11</text>
<text x="81.2" y="65.6">SW16</text>
<text x="96.4" y="65.6">SW22</text>
<text x="111.7" y="65.6">SW27</text>
<text x="180.2" y="65.6">SW40</text>
<text x="195.5" y="65.6">SW45</text>
<text x="210.7" y="65.6">SW50</text>
<text x="226" y="65.6">SW55</text>
<text x="241.2" y="65.6">SW60</text>
<text x="65.9" y="74.5">SW12</text>
<text x="81.2" y="74.5">SW17</text>
<text x="96.4" y="74.5">SW23</text>
<text x="111.7" y="74.5">SW28</text>
<text x="126.9" y="74.5">SW32</text>
<text x="166.3" y="74.5">SW36</text>
<text x="180.2" y="74.5">SW41</text>
<text x="195.5" y="74.5">SW46</text>
<text x="210.7" y="74.5">SW51</text>
<text x="226" y="74.5">SW56</text>
<text x="99.7" y="93.6">SW_DIP_x05</text>
<text x="102.8" y="91">SW18</text>
<text x="38.7" y="101.4">MCU</text>
<text x="43.9" y="101.4">RP2040</text>
<text x="48.5" y="105">GPIO0</text>
<text x="48.5" y="107.5">GPIO1</text>
<text x="134.6" y="102.2">io_expander</text>
<text x="136.1" y="106.3">SDA</text>
<text x="174" y="106.3">H1</text>
<text x="196.9" y="106.3">H3</text>
<text x="219.7" y="106.3">H5</text>
<text x="242.6" y="106.3">H7</text>
<text x="48.5" y="110.1">GPIO2</text>
<text x="48.5" y="112.6">GPIO3</text>
<text x="136.1" y="112.6">GPIO0</text>
<text x="136.1" y="108.8">SCL</text>
<text x="174" y="113.9">H2</text>
<text x="174" y="108.8">MountingHole</text>
<text x="196.9" y="108.8">MountingHole</text>
<text x="196.9" y="113.9">H4</text>
<text x="219.7" y="108.8">MountingHole</text>
<text x="219.7" y="113.9">H6</text>
<text x="242.6" y="113.9">H8</text>
<text x="242.6" y="108.8">MountingHole</text>
<text x="48.5" y="117.7">GPIO5</text>
<text x="48.5" y="115.2">GPIO4</text>
<text x="136.1" y="117.7">GPIO2</text>
<text x="136.1" y="115.2">GPIO1</text>
<text x="174" y="116.4">MountingHole</text>
<text x="196.9" y="116.4">MountingHole</text>
<text x="219.7" y="116.4">MountingHole</text>
<text x="242.6" y="116.4">MountingHole</text>
<text x="48.5" y="125.3">GPIO8</text>
<text x="48.5" y="120.2">GPIO6</text>
<text x="48.5" y="122.8">GPIO7</text>
<text x="136.1" y="120.2">GPIO3</text>
<text x="136.1" y="122.8">GPIO4</text>
<text x="136.1" y="125.3">GPIO5</text>
<text x="47.3" y="130.4">GPIO10</text>
<text x="48.5" y="127.9">GPIO9</text>
<text x="136.1" y="130.4">GPIO7</text>
<text x="136.1" y="127.9">GPIO6</text>
<text x="47.3" y="132.9">GPIO11</text>
<text x="47.3" y="135.5">GPIO12</text>
<text x="136.1" y="134.2">GPIO8</text>
<text x="136.1" y="136.8">GPIO9</text>
<text x="47.3" y="140.6">GPIO14</text>
<text x="47.3" y="143.1">GPIO15</text>
<text x="47.3" y="138">GPIO13</text>
<text x="136.1" y="139.3">GPIO10</text>
<text x="136.1" y="141.8">GPIO11</text>
<text x="47.3" y="145.6">GPIO16</text>
<text x="47.3" y="148.2">GPIO17</text>
<text x="136.1" y="149.5">GPIO14</text>
<text x="136.1" y="144.4">GPIO12</text>
<text x="136.1" y="146.9">GPIO13</text>
<text x="47.3" y="150.7">GPIO19</text>
<text x="47.3" y="155.8">GPIO20</text>
<text x="47.3" y="153.3">GPIO18</text>
<text x="136.1" y="152">GPIO15</text>
<text x="136.1" y="155.8">GPIO16</text>
<text x="47.3" y="160.9">GPIO22</text>
<text x="47.3" y="158.3">GPIO21</text>
<text x="77.7" y="158.6">R1</text>
<text x="85" y="160.9">+3V3</text>
<text x="112" y="158.6">R3</text>
<text x="119.3" y="160.9">+3V3</text>
<text x="136.1" y="160.9">GPIO18</text>
<text x="136.1" y="158.3">GPIO17</text>
<text x="47.3" y="163.4">GPIO23</text>
<text x="47.3" y="166">GPIO24</text>
<text x="77.7" y="167">R2</text>
<text x="85" y="164.7">+3V3</text>
<text x="112" y="167">R4</text>
<text x="119.3" y="164.7">+3V3</text>
<text x="136.1" y="163.4">GPIO19</text>
<text x="136.1" y="166">GPIO20</text>
<text x="47.3" y="173.6">GPIO27</text>
<text x="47.3" y="171">GPIO26</text>
<text x="47.3" y="168.5">GPIO25</text>
<text x="64.7" y="173.8">+3V3</text>
<text x="99" y="173.8">+3V3</text>
<text x="136.1" y="171">GPIO22</text>
<text x="136.1" y="168.5">GPIO21</text>
<text x="136.1" y="173.6">GPIO23</text>
<text x="47.3" y="176.1">GPIO28</text>
<text x="47.3" y="178.7">GPIO29</text>
<text x="70.4" y="184">GND</text>
<text x="76.9" y="183.2">TRRS1</text>
<text x="104.6" y="184">GND</text>
<text x="111.2" y="183.2">TRRS2</text>
</g>
<g font-size="1.3" fill="#a90000">
<text x="99.6" y="97.5">1</text>
<text x="99.6" y="100.1">2</text>
<text x="109.2" y="97.5">10</text>
<text x="109.8" y="100.1">9</text>
<text x="99.6" y="102.6">3</text>
<text x="99.6" y="105.2">4</text>
<text x="99.6" y="107.7">5</text>
<text x="109.8" y="107.7">6</text>
<text x="109.8" y="105.2">7</text>
<text x="109.8" y="102.6">8</text>
<text x="72.3" y="173.7">R1</text>
<text x="73.1" y="171.2">T</text>
<text x="106.6" y="173.7">R1</text>
<text x="107.4" y="171.2">T</text>
<text x="72.3" y="176.3">R2</text>
<text x="73" y="178.8">S</text>
<text x="106.6" y="176.3">R2</text>
<text x="107.2" y="178.8">S</text>
</g>
<g font-size="1.3" fill="#725600">
<text x="134.6" y="177.6">File:</text>
<text x="139.8" y="177.6">io_expander.kicad_sch</text>
<text x="33" y="182.7">File:</text>
<text x="38.2" y="182.7">mcu_rp2040.kicad_sch</text>
</g>
<g font-size="1" fill="#006464">
<text x="77.4" y="160.7">2.2k</text>
<text x="111.7" y="160.7">2.2k</text>
<text x="77.4" y="164.6">2.2k</text>
<text x="111.7" y="164.6">2.2k</text>
</g>
</svg>
